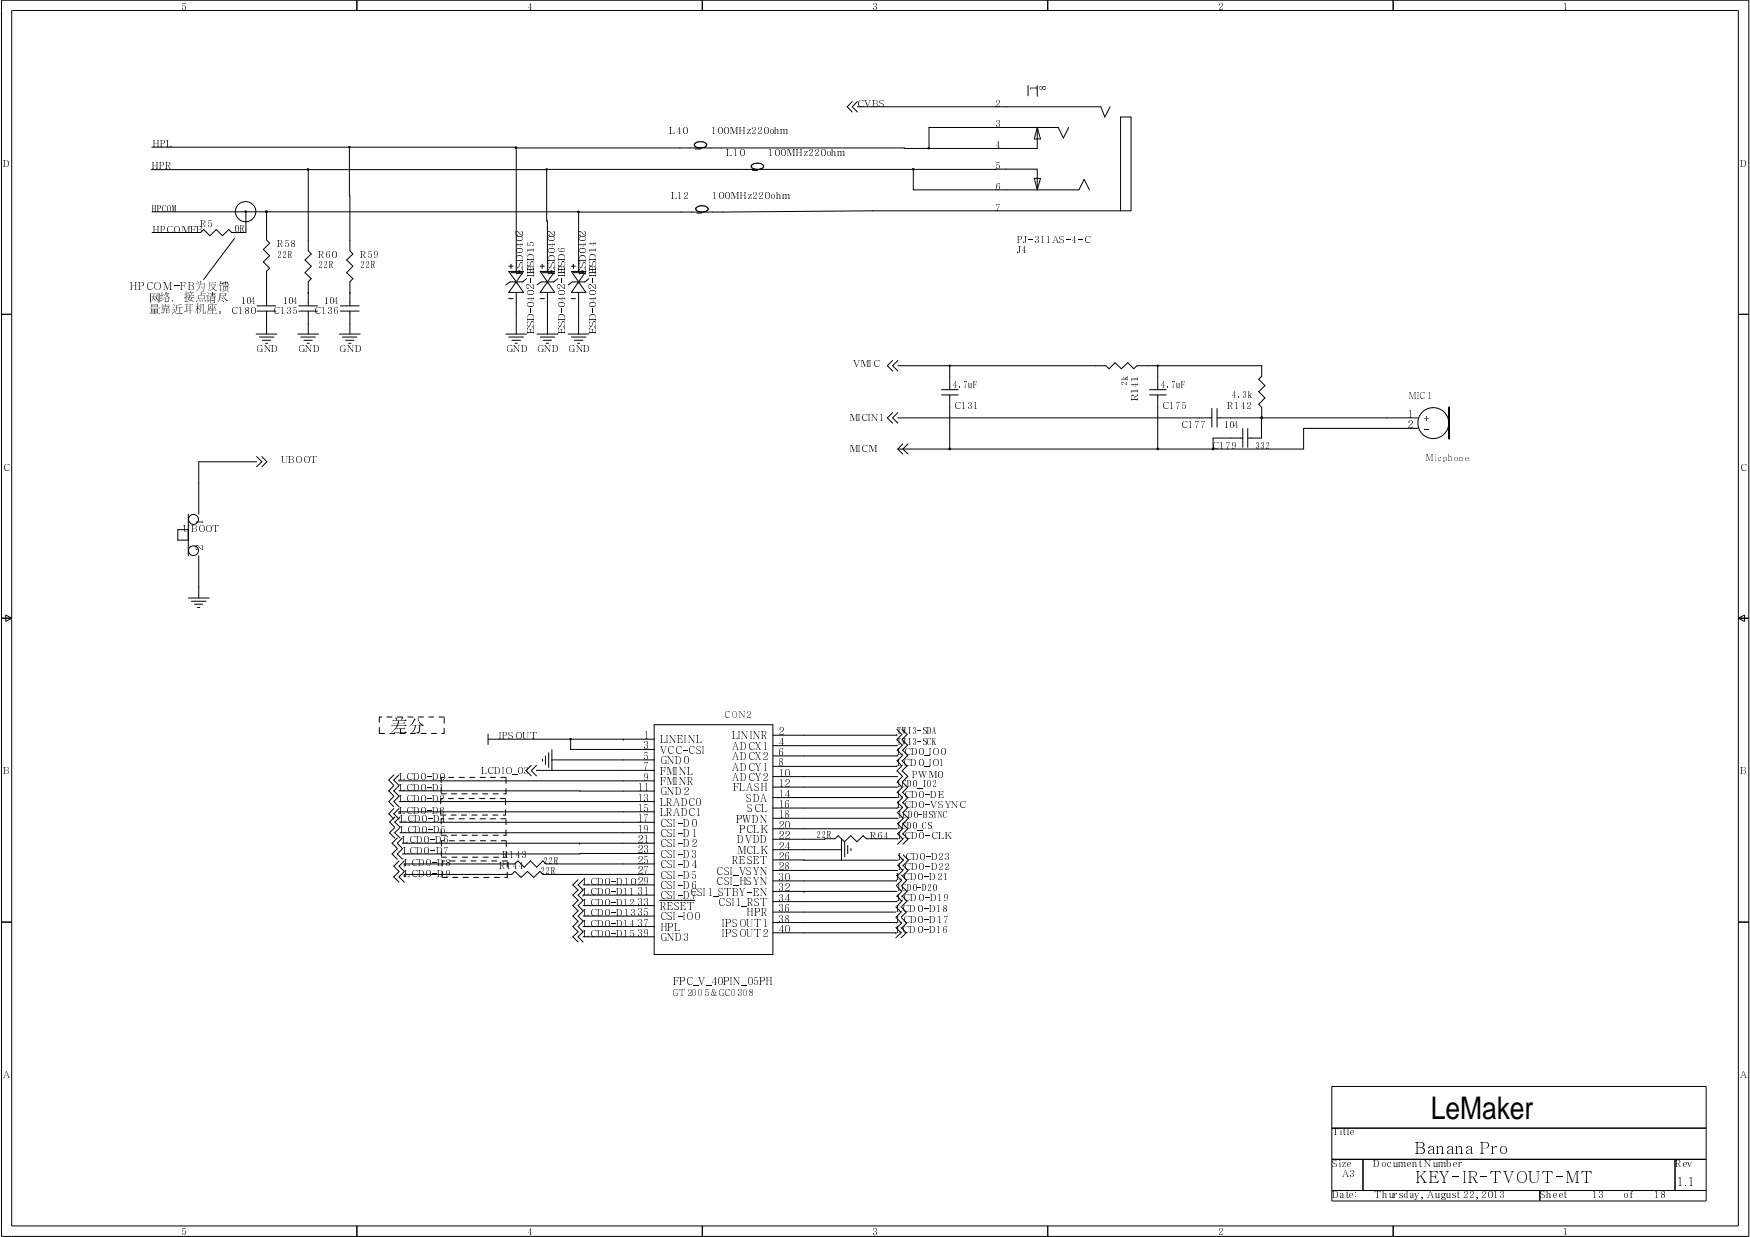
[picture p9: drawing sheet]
<svg xmlns="http://www.w3.org/2000/svg" width="297mm" height="210mm" viewBox="0 0 297 210" stroke-linecap="round" stroke-linejoin="round" font-family="sans-serif">
<g fill="none" stroke="#000" stroke-width=".17">
<path d="M.3 0h296.5v209.8h-296.5zM2 1.8h293.1v206.2h-293.1zM60.6 0v1.8M119.2 0v1.8M144.6 17.2l-.8 .9 .8 .9M145.5 18.1h41.4l.6 1.8 .9-1.8M145.5 17.2l-.9 .9 .9 .9M174.5 14.5v1.8M176.1 14.6v1.7M177.8 0v1.8M236.5 0v1.8M25.7 28.8h67.1"/>
<path d="M25.8 25h61.8v21.1M25.8 35.9h72.4v10.2M41.6 35.8l.2 .1-.1 .2zM41.7 35.9v3.6h-2.4l-.5-.6-1 1.1-1.1-1.1-1.1 1.1-1-1.1-.6 .6h-8.2M45.1 35.8h.2v.2h-.2zM45.3 35.9v4.8l.5 .6-1.1 1 1.1 1.1-1.1 1 1.1 1.1-.5 .5v5.9M52.2 28.6h.2v.2h-.2zM52.3 28.8h.1M52.3 28.8v13.7l.5 .6-1 1 1 1.1-1 1.1 1 1-.5 .5v4.1M59.2 24.9h.2v.2h-.2zM59.3 25l.1 17.5 .5 .6-1.1 1 1.1 1.1-1.1 1.1 1.1 1-.5 .5v4.1M87.5 25h.2v.1h-.2z"/>
<path d="M92.7 28.6h.2v.2h-.2zM98.1 35.8l.2 .1-.1 .2zM118 25.3h.9M118.3 36.2h.8M118.7 25.1a.75 .75 0 0 1-.8-.6 1.56 1.56 0 0 1 1.9-.2l.2 .3-.2 .2-.7 .3M119 36a.67 .67 0 0 1-.9-.7 1.45 1.45 0 0 1 2.1 .1l-.1 .3-.8 .3M127.7 28.9h.9M128.4 28.7a.87 .87 0 0 1-.9-.5 1.41 1.41 0 0 1 2.1 0 .87 .87 0 0 1-.9 .5M154.9 28.6h.2v.2h-.2zM155 28.7v3.5h28.1l.9-1.8 .9 1.8M157.6 25.1h.1v.1h-.1zM175.6 30.3h1l-.5 1.9z"/>
<path d="M176.1 32.2v-3.5h-83.3l.1 17.4M176.1 21.6v3.6l-88.5-.1M176.1 21.6l.5 2h-1zM181.4 21.6l-.9 1.8-.9-1.8h-21.9v3.6M190.2 35.8v-15.9h1.8v15.9h-43.8l-25.5 .2h-24.5M.3 53.3h1.7M39.8 40.4l-5.3 7.1M43.5 56.7h3.5M43.6 51.9h3.2M43.6 52.8h3.2M44 57.2h2.5M44.5 57.7h1.4"/>
<path d="M45.1 58.3h.3M45.3 52.8v3.9M50.5 56.7h3.6M50.7 51.9h3.2M50.7 52.8h3.2M51.1 57.2h2.4M51.6 57.7h1.4M52.2 58.3h.3M52.3 49.6h.1M52.3 52.8v3.9M57.6 56.7h3.5M57.8 51.9h3.2"/>
<path d="M57.8 52.8h3.2M58.1 57.2h2.5M58.7 57.7h1.4M59.2 58.3h.4M59.4 49.6h.1M59.4 52.8v3.9M85.8 56.7h3.6M86.4 46.1h2.5l-1.3 1.7zM86.4 45.2h.7M86.4 50.7h.7M86.4 57.2h2.5M86.7 46.3h1.8"/>
<path d="M86.7 44.8v.8M86.9 57.7h1.4M87.5 58.3h.3M87.6 47.8h.1M87.6 47.8l1.3 1.8h-2.5zM87.6 49.6v7.1M89.4 47.3l-.7 .5h-2.1l-.8 .5M91.1 56.7h3.6M91.7 46.1l2.4 3.5h-2.4l2.4-3.5zM91.7 45.2h.7M91.7 50.7h.7M91.7 57.2h2.4"/>
<path d="M92 46.3h1.8M92 44.8v.8M92.2 57.7h1.4M92.7 58.3h.4M92.9 47.8h.1M92.9 49.6v7.1M94.7 47.3l-.7 .5h-2.1l-.8 .5M96.4 56.7h3.5M97 46.1h2.4l-2.4 3.5h2.4zM97 45.2h.7M97 50.7h.7M97 57.2h2.4"/>
<path d="M97.3 46.3h1.8M97.3 44.8v.8M97.5 57.7h1.4M98 58.3h.4M98.2 47.8h.1M98.2 49.6v7.1M99.9 47.3l-.6 .5h-2.1l-.8 .5M295.1 53.3h1.7M43.6 78.4h-9.9v8.8M43.6 77.5l.8 .9-.8 .8M44.4 77.5l.9 .9-.9 .8M151.5 70l-.9 .9 .9 .9"/>
<path d="M151.5 61.2l-.9 .9 .9 .8M152.4 62.1h35.3l.6 .5 1-1 1 1 1.1-1 1 1 .6-.5h21.2v1.7l-.5 .5 1 1.1-1 1.1 1 1-1 1.1 .5 .5v1.8M152.4 70.9h53.3M152.4 70l-.9 .9 .9 .9M152.4 61.2l-.9 .9 .9 .8M152.4 76.2l.8 .8M153.2 75.3l-.8 .9M154.1 75.3l-.9 .9 .9 .8M159.8 66.1h2.8M159.8 67h2.8M161.1 76.1l.2 .1-.1 .1zM161.1 62h.2v.1h-.2z"/>
<path d="M161.2 62.1v4M161.2 67v9.2M195.1 66.1h2.8M195.1 67h2.8M196.4 76.1l.2 .1-.1 .1zM196.4 62h.2v.1h-.2zM196.5 62.1v4M196.5 67v9.2M205.7 69.3v3.2M205.8 76.1l.2 .1-.1 .1zM206.6 70.9h34.1M206.6 69.3v3.2"/>
<path d="M210.9 74.3h-5v1.9M210.9 72.7v3.2M211.8 72.7v3.2M214.1 70.8h.1v.1h-.1zM214.1 70.9v3.4h-2.3M214.2 70.9h.1M240.7 72.7h-19.4v3.5h-68.9M32 87.2v7.1M32 89.9h-1.8v1.8h1.8M33.7 94.3v7.2M.3 104.9h1.7M1 104.4l1 .5-1 .6z"/>
<path d="M32 101.5h3.5M32.5 102h2.5M33 102.5h1.4M33.5 103.1h.4M295.1 104.9h1.7M295.1 104.9l1-.5v1.1zM64.4 123.4v.9M64.4 124.5h.9M64.8 121.7h-.4v.9M65.7 121.7h.8M66.2 124.5h.8M66.8 131.5l-.8 .9 .8 .9"/>
<path d="M66.8 133.3l-.8 .9 .8 .9M66.8 135.1l-.8 .9 .8 .9M66.8 137.2l-.8 .9 .8 .9M67 138.6l-.9 .9 .9 .9M67.4 121.7h.9M67.7 136h43.4M67.7 134.2h43.4M67.7 132.4v.1h43.4M67.7 131.5l-.9 .9 .9 .9M67.7 133.3l-.9 .9 .9 .9M67.7 135.1l-.9 .9 .9 .9M67.7 137.2l-.9 .9 .9 .9"/>
<path d="M67.9 124.5h.9M67.9 139.5h43.2M67.9 138.6l-.9 .9 .9 .9M69.2 121.7h.9M69.7 124.5h.9M71 121.7h.9M71.5 124.5h.8M72.8 121.7h.8M73.2 124.5h.9M74.5 121.7h.9M74.8 137.3v.9M74.8 138.3h.9"/>
<path d="M74.9 133.7v.9M74.9 134.7h.9M75.2 135.5h-.4v.9M75.3 131.9h-.4v.9M75.3 138.9h-.4v.9M75.4 123.6v.9h-.4M75.4 121.8v.9M76.1 135.5h.9M76.2 131.9h.8M76.2 138.9h.8M76.6 138.3h.8M76.6 134.7h.9"/>
<path d="M77.8 135.5h.9M77.9 131.9h.9M77.9 138.9h.9M78.3 138.3h.9M78.4 134.7h.9M79.6 135.5h.9M79.7 131.9h.9M79.7 138.9h.9M80.1 138.3h.9M80.1 134.7h.9M81.4 135.5h.9M81.5 131.9h.9"/>
<path d="M81.5 138.9h.9M81.9 138.3h.9M81.9 134.7h.9M82.8 125.4h28.3M82.8 124.5v1.8M83.2 135.5h.8M83.2 131.9h.9M83.2 138.9h.9M83.6 138.3h.9M83.7 134.7h.9M84.9 135.5h.9M85 131.9h.9"/>
<path d="M85 138.9h.9M85.8 137.4v.9h-.4M85.8 135.7v.9M85.9 133.8v.9h-.4M85.9 132v.9M85.9 139.1v.9M90.2 129.9l-.9 .9 .9 .9M91.1 129.9l-.9 .9 .9 .9M92.1 128.8v.4M92.6 128.3v1.4M93.1 127.7v2.5M93.7 128.9h17.4"/>
<path d="M93.7 127.2v3.6M96.8 125.3h.1v.2h-.1zM96.9 125.4v1.8h14.2M105.8 125.4h.1M111 123h20.2v39h-20.2zM111.1 137.8h-43.4v.3M111.1 130.7l-20 .1M131.2 133.6h21.1M131.2 135.3h21.1M131.2 138.9h21.2M152.2 124.6v.2h-21M152.2 130h-21"/>
<path d="M152.2 129.1l.9 .9-.9 .9M152.2 123.7l.9 .9-.9 .9M152.3 126.4l-21.1 .1M152.3 132.7l.9 .9-.9 .9M152.3 125.6l.9 .8-.9 .9M152.3 128.2l-21.1 .1M152.3 131.7l-21.1 .1M152.3 137l-21.1 .1M152.3 139.7l.9 .9-.9 .9M152.3 136.1l.9 .9-.9 .9M152.3 134.5l.9 .8-.9 .9M152.3 130.9l.9 .8-.9 .9"/>
<path d="M152.3 127.3l.9 .9-.9 .9M152.4 138l.9 .9-.9 .8M153.1 129.1l.9 .9-.9 .9M153.1 123.7l.9 .9-.9 .9M153.2 132.7l.8 .9-.8 .9M153.2 125.6l.8 .8-.8 .9M153.2 139.7l.9 .9-.9 .9M153.2 136.1l.9 .9-.9 .9M153.2 134.5l.9 .8-.9 .9M153.2 130.9l.9 .8-.9 .9M153.2 127.3l.9 .9-.9 .9M153.3 138l.9 .9-.9 .8"/>
<path d="M.3 156.5h1.7M67 140.4l-.9 .9 .9 .9M67.4 142.2l-.9 .9 .9 .9M67.4 144l-.9 .9 .9 .9M67.7 146.1l-.9 .9 .9 .9M67.7 147.9l-.9 .9 .9 .9M67.9 141.3h43.2M67.9 140.4l-.9 .9 .9 .9M68.3 143.1h42.8M68.3 142.2l-.9 .9 .9 .9M68.3 144l-.9 .9 .9 .9M68.6 146.1l-.9 .9 .9 .9"/>
<path d="M68.6 147.9l-.9 .9 .9 .9M74.9 140.7v.9M74.9 141.7h.9M74.9 144.4v.9M74.9 145.5h.9M75.1 147.9v.9M75.1 148.9h.8M75.3 142.7h-.4v.9M75.5 146.1h-.4v.9M76.2 142.7h.9M76.4 146.1h.9M76.6 141.7h.9"/>
<path d="M76.7 145.5h.9M76.8 148.9h.9M78 142.7h.9M78.1 146.1h.9M78.4 141.7h.9M78.5 145.5h.9M78.6 148.9h.9M79.8 142.7h.8M79.9 146.1h.9M80.1 141.7h.9M80.2 145.5h.9M80.4 148.9h.9"/>
<path d="M81.5 142.7h.9M81.7 146.1h.8M81.9 141.7h.9M82 145.5h.9M82.1 148.9h.9M83.3 142.7h.9M83.4 146.1h.9M83.7 141.7h.9M83.8 145.5h.9M83.9 148.9h.9M85.1 142.7h.8M85.2 146.1h.9"/>
<path d="M85.9 140.8v.9h-.4M85.9 144.6v.9h-.3M85.9 142.8v.9M86.1 148v.9h-.4M86.1 146.3v.9M98.1 149.3l-.9 .9 .9 .8M98.1 151l-.9 .9 .9 .9-.9 .9 .9 .9-.9 .8 .9 .9-.9 .9 .9 .9-.9 .9 .9 .9M98.4 143.1h.1M99 151.9h.1M99 159h12.1M99 157.2h12.1M99 153.7h12.1"/>
<path d="M99 151.9h12.1M99 151l-.9 .9 .9 .9-.9 .9 .9 .9M99 156.3l-.9 .9 .9 .9-.9 .9 .9 .9M99 155.4h12.1M99 150.2h12.1M99 149.3l-.9 .9 .9 .8M99 154.6l-.9 .8 .9 .9M111.1 148.4h-18.9l-.6-.5-1 1-1.1-1-1 1-1.1-1-.5 .5h-18.3v.4M111.1 146.6h-18.4l-.5-.5-1.1 1.1-1.1-1.1-1 1.1-1.1-1.1-.5 .5h-18.8v.4M111.1 144.8l-42.8 .1M112 152.8h5.9M131.2 140.6h21.1"/>
<path d="M131.2 144.2h11.6M131.2 145.9l21.2 .1M131.2 147.7h21.2M131.2 151.3h21M131.2 154.8h20.9M131.2 156.5l20.9 .1M131.2 158.3h20.9M136.5 151.3h.1M142.8 142.4v3.5M143.4 142.9v2.5M143.9 143.5v1.4M144.4 144v.4"/>
<path d="M152.1 158.3h.1M152.1 157.4l.8 .9-.8 .8M152.1 153.9l.8 .9-.8 .9M152.1 149.4l-20.9 .1M152.1 155.7l.9 .9-.9 .9M152.1 148.5l.9 .9-.9 .9M152.2 152.9l-21 .1M152.2 152l.9 .9-.9 .9M152.2 150.4l.9 .9-.9 .8M152.4 142.4l-5.3-.1-.6-.5-1 1-1.1-1-1.1 1-1-1-.6 .5-10.5 .1M152.4 146.8l.8 .9-.8 .9M152.4 141.5l.8 .9-.8 .9"/>
<path d="M152.4 145.1l.9 .9-.9 .9M152.9 157.4l.9 .9-.9 .8M152.9 153.9l.9 .9-.9 .9M153 155.7l.9 .9-.9 .9M153 148.5l.9 .9-.9 .9M153.1 152l.9 .9-.9 .9M153.1 150.4l.9 .9-.9 .8M153.2 146.8l.9 .9-.9 .9M153.2 141.5l.9 .9-.9 .9M153.3 145.1l.9 .9-.9 .9M295.1 156.5h1.7M226.1 184.4h63.5v19.4h-63.5z"/>
<path d="M226.1 191.4h63.5M226.1 196.7h63.5M231.3 196.7v5.3M284.3 196.7v5.3M60.6 208v1.8M119.2 208v1.8M177.8 208v1.8M226.1 202h63.5M236.5 208v1.8M261.4 202v1.8"/>
<circle cx="41.7" cy="35.9" r="1.73"/>
<circle cx="243.3" cy="71.8" r="2.63"/>
<circle cx="32.8" cy="88.1" r=".85"/>
<circle cx="32.9" cy="93.5" r=".84"/>
</g>
<path d="M246 69.1v5.3" fill="none" stroke="#000" stroke-width=".34"/>
<g fill="#000">
<path d="M41.6 35.8l.2 .1-.1 .2z" fill-rule="evenodd"/>
<path d="M45.1 35.8h.2v.2h-.2z" fill-rule="evenodd"/>
<path d="M52.2 28.6h.2v.2h-.2z" fill-rule="evenodd"/>
<path d="M59.2 24.9h.2v.2h-.2z" fill-rule="evenodd"/>
<path d="M87.5 25h.2v.1h-.2z" fill-rule="evenodd"/>
<path d="M92.7 28.6h.2v.2h-.2z" fill-rule="evenodd"/>
<path d="M98.1 35.8l.2 .1-.1 .2z" fill-rule="evenodd"/>
<path d="M154.9 28.6h.2v.2h-.2z" fill-rule="evenodd"/>
<path d="M157.6 25.1h.1v.1h-.1z" fill-rule="evenodd"/>
<path d="M161.1 76.1l.2 .1-.1 .1z" fill-rule="evenodd"/>
<path d="M161.1 62h.2v.1h-.2z" fill-rule="evenodd"/>
<path d="M196.4 76.1l.2 .1-.1 .1z" fill-rule="evenodd"/>
<path d="M196.4 62h.2v.1h-.2z" fill-rule="evenodd"/>
<path d="M205.8 76.1l.2 .1-.1 .1z" fill-rule="evenodd"/>
<path d="M214.1 70.8h.1v.1h-.1z" fill-rule="evenodd"/>
<path d="M214.1 70.8h.1v.1h-.1z" fill-rule="evenodd"/>
<path d="M96.8 125.3h.1v.2h-.1z" fill-rule="evenodd"/>
</g>
<text font-size="5.3" x="242.9" y="189.8">LeMaker</text>
<g font-size="2.9">
<text x="66.3" y="124.2">差分</text>
<text x="240.2" y="195.8">Banana Pro</text>
<text x="240.2" y="200.8">KEY-IR-TVOUT-MT</text>
</g>
<text font-size="2.2" x="284.5" y="201.3">1.1</text>
<g font-size="1.9">
<text x="22" y="49.2">HPCOM-FB络反馈</text>
<text x="25.3" y="51.2">网络，接点请尽</text>
<text x="25.3" y="53.1">量靠近耳机座。</text>
</g>
<g font-size="1.7">
<text x="30.8" y="1.7">5</text>
<text x="89.4" y="1.7">4</text>
<text x="148" y="1.7">3</text>
<text x="206.7" y="1.7">2</text>
<text x="265.3" y="1.7">1</text>
<text x="175.9" y="15.4">18</text>
<text x="113.6" y="22.8">L40</text>
<text x="120.6" y="22.8">100MHz220ohm</text>
<text x="145.5" y="18.1">CVBS</text>
<text x="168.9" y="21.6">3</text>
<text x="168.9" y="18.1">2</text>
<text x=".5" y="28.3">D</text>
<text x="25.7" y="28.6">HPR</text>
<text x="25.8" y="25">HPL</text>
<text x="123.3" y="26.5">L10</text>
<text x="130.3" y="26.5">100MHz220ohm</text>
<text x="168.9" y="28.7">5</text>
<text x="168.9" y="25.2">4</text>
<text x="295.3" y="28.3">D</text>
<text x="25.8" y="35.9">HPCOM</text>
<text x="113.9" y="33.7">L12</text>
<text x="120.9" y="33.7">100MHz220ohm</text>
<text x="168.9" y="32.2">6</text>
<text x="168.9" y="35.8">7</text>
<text x="25.8" y="39.5">HPCOMFB</text>
<text x="33.9" y="38.6">R5</text>
<text x="39.7" y="39.4">0R</text>
<text x="47" y="42">R58</text>
<text x="88.9" y="41.1">0</text>
<text x="88.9" y="40.1">2</text>
<text x="94.1" y="41.1">0</text>
<text x="94.1" y="40.1">2</text>
<text x="99.4" y="41.1">0</text>
<text x="99.4" y="40.1">2</text>
<text x="172.5" y="41.3">PJ-311AS-4-C</text>
<text x="47" y="43.7">22R</text>
<text x="54.1" y="43.8">R60</text>
<text x="54.1" y="45.6">22R</text>
<text x="61.1" y="43.8">R59</text>
<text x="61.1" y="45.6">22R</text>
<text x="88.9" y="46.6">EE EE EE</text>
<text x="88.9" y="45.5">SS</text>
<text x="88.9" y="44.4">DD DD DD</text>
<text x="88.9" y="43.2">01</text>
<text x="88.9" y="42.2">45</text>
<text x="90.6" y="47.1">L</text>
<text x="90.6" y="46">F</text>
<text x="94.1" y="45.5">SS</text>
<text x="94.1" y="43.2">06</text>
<text x="94.1" y="42.2">4</text>
<text x="95.9" y="47.1">L</text>
<text x="95.9" y="46">F</text>
<text x="99.4" y="45.5">SS</text>
<text x="99.4" y="43.2">01</text>
<text x="99.4" y="42.2">44</text>
<text x="101.2" y="47.1">L</text>
<text x="101.2" y="46">F</text>
<text x="172.5" y="43">J4</text>
<text x="39.2" y="53.3">C180</text>
<text x="40.9" y="51.6">104</text>
<text x="46.3" y="53.3">C135</text>
<text x="48" y="51.6">104</text>
<text x="53.4" y="53.3">C136</text>
<text x="55.1" y="51.6">104</text>
<text x="90.6" y="53.3">-</text>
<text x="90.6" y="52.2">0</text>
<text x="90.6" y="51.2">4</text>
<text x="90.6" y="50.2">0</text>
<text x="90.6" y="49.1">2</text>
<text x="90.6" y="48.1">-</text>
<text x="95.9" y="53.3">-</text>
<text x="95.9" y="52.2">0</text>
<text x="95.9" y="51.2">4</text>
<text x="95.9" y="50.2">0</text>
<text x="95.9" y="49.1">2</text>
<text x="95.9" y="48.1">-</text>
<text x="101.2" y="53.3">-</text>
<text x="101.2" y="52.2">0</text>
<text x="101.2" y="51.2">4</text>
<text x="101.2" y="50.2">0</text>
<text x="101.2" y="49.1">2</text>
<text x="101.2" y="48.1">-</text>
<text x="43.5" y="59.6">GND</text>
<text x="50.5" y="59.6">GND</text>
<text x="57.6" y="59.6">GND</text>
<text x="85.8" y="59.6">GND</text>
<text x="90.6" y="56.7">E</text>
<text x="90.6" y="55.5">S</text>
<text x="90.6" y="54.5">D</text>
<text x="91.1" y="59.6">GND</text>
<text x="95.9" y="56.7">E</text>
<text x="95.9" y="55.5">S</text>
<text x="95.9" y="54.5">D</text>
<text x="96.4" y="59.6">GND</text>
<text x="101.2" y="56.7">E</text>
<text x="101.2" y="55.5">S</text>
<text x="101.2" y="54.5">D</text>
<text x="144.8" y="62.3">VMIC</text>
<text x="161.8" y="65.8">4.7uF</text>
<text x="191.4" y="65.5">24</text>
<text x="191.4" y="64.7">k1</text>
<text x="197.1" y="65.8">4.7uF</text>
<text x="144.1" y="71.4">MICIN1</text>
<text x="161.9" y="69.3">C131</text>
<text x="193.2" y="68">R</text>
<text x="193.2" y="66.9">1</text>
<text x="197.2" y="69.3">C175</text>
<text x="208.2" y="69.3">R142</text>
<text x="209" y="67.6">4.3k</text>
<text x="238.8" y="70.9">1</text>
<text x="241.6" y="71.6">+</text>
<text x="144.1" y="76.8">MICM</text>
<text x="200.4" y="72.7">C177</text>
<text x="205.7" y="76.1">C179</text>
<text x="207.8" y="72.7">104</text>
<text x="213" y="76.1">332</text>
<text x="238.8" y="72.7">2</text>
<text x="241.6" y="73.4">-</text>
<text x=".5" y="79.8">C</text>
<text x="47.6" y="78.5">UBOOT</text>
<text x="295.4" y="79.8">C</text>
<text x="34.5" y="89.2">1</text>
<text x="31" y="90.3">UBOOT</text>
<text x="34.5" y="93.4">2</text>
<text x="84.6" y="125.4">IPSOUT</text>
<text x="109.2" y="125.4">1</text>
<text x="124.2" y="125.5">LININR</text>
<text x="132.1" y="124.8">2</text>
<text x="152.2" y="124.6">TWI3-SDA</text>
<text x=".5" y="131.4">B</text>
<text x="81.6" y="131.4">LCDIO_03</text>
<text x="109.2" y="130.7">7</text>
<text x="109.2" y="128.9">5</text>
<text x="109.2" y="127.2">3</text>
<text x="112" y="131.4">FMINL</text>
<text x="112" y="129.7">GND0</text>
<text x="112" y="127.9">VCC-CSI</text>
<text x="112" y="126.2">LINEINL</text>
<text x="124.3" y="127.3">ADCX1</text>
<text x="124.3" y="129">ADCX2</text>
<text x="124.3" y="130.8">ADCY1</text>
<text x="132.1" y="126.5">4</text>
<text x="132.1" y="128.3">6</text>
<text x="132.1" y="130">8</text>
<text x="132.1" y="131.8">10</text>
<text x="152.2" y="130">LCD0_IO1</text>
<text x="152.3" y="126.4">TWI3-SCK</text>
<text x="152.3" y="128.2">LCD0_IO0</text>
<text x="295.4" y="131.4">B</text>
<text x="67.7" y="132.4">LCD0-D0</text>
<text x="67.7" y="134.2">LCD0-D1</text>
<text x="67.7" y="136">LCD0-D2</text>
<text x="108.2" y="137.8">15</text>
<text x="108.2" y="136">13</text>
<text x="108.2" y="134.2">11</text>
<text x="109.2" y="132.5">9</text>
<text x="112" y="136.7">LRADC0</text>
<text x="112" y="135">GND2</text>
<text x="112" y="133.2">FMINR</text>
<text x="124.3" y="132.5">ADCY2</text>
<text x="124.4" y="134.3">FLASH</text>
<text x="126.7" y="136.1">SDA</text>
<text x="126.9" y="137.8">SCL</text>
<text x="132.1" y="133.6">12</text>
<text x="132.1" y="135.3">14</text>
<text x="132.1" y="137.1">16</text>
<text x="152.3" y="133.6">LCD0_IO2</text>
<text x="152.3" y="137">LCD0-VSYNC</text>
<text x="152.3" y="135.3">LCD0-DE</text>
<text x="154.8" y="132.1">PWM0</text>
<text x="67.7" y="138.1">LCD0-D3</text>
<text x="67.9" y="139.5">LCD0-D4</text>
<text x="67.9" y="141.3">LCD0-D5</text>
<text x="68.3" y="143.1">LCD0-D6</text>
<text x="108.2" y="143.1">21</text>
<text x="108.2" y="141.3">19</text>
<text x="108.2" y="139.5">17</text>
<text x="112" y="143.8">CSI-D2</text>
<text x="112" y="142">CSI-D1</text>
<text x="112" y="140.3">CSI-D0</text>
<text x="112" y="138.5">LRADC1</text>
<text x="124.9" y="139.6">PWDN</text>
<text x="125.2" y="143.1">DVDD</text>
<text x="125.5" y="141.4">PCLK</text>
<text x="132.1" y="138.9">18</text>
<text x="132.1" y="140.6">20</text>
<text x="132.1" y="142.4">22</text>
<text x="138.5" y="142.2">22R</text>
<text x="147.7" y="142.4">R64</text>
<text x="152.3" y="140.6">LCD0_CS</text>
<text x="152.4" y="142.4">LCD0-CLK</text>
<text x="152.4" y="138.9">LCD0-HSYNC</text>
<text x="68.3" y="144.9">LCD0-D7</text>
<text x="68.6" y="147">LCD0-D8</text>
<text x="68.6" y="148.8">LCD0-D9</text>
<text x="84.7" y="147.4">R144</text>
<text x="85.2" y="145.7">R143</text>
<text x="91.6" y="148.3">22R</text>
<text x="92.2" y="146.6">22R</text>
<text x="108.2" y="148.4">27</text>
<text x="108.2" y="146.6">25</text>
<text x="108.2" y="144.8">23</text>
<text x="112" y="149.1">CSI-D5</text>
<text x="112" y="147.3">CSI-D4</text>
<text x="112" y="145.5">CSI-D3</text>
<text x="121.6" y="148.4">CSI_VSYN</text>
<text x="124.3" y="146.6">RESET</text>
<text x="125.1" y="144.9">MCLK</text>
<text x="132.1" y="144.2">24</text>
<text x="132.1" y="145.9">26</text>
<text x="132.1" y="147.7">28</text>
<text x="132.1" y="149.5">30</text>
<text x="152.1" y="149.4">LCD0-D21</text>
<text x="152.4" y="147.7">LCD0-D22</text>
<text x="152.4" y="146">LCD0-D23</text>
<text x="99" y="151.9">LCD0-D11</text>
<text x="99" y="153.7">LCD0-D12</text>
<text x="99" y="150.2">LCD0-D10</text>
<text x="99" y="155.4">LCD0-D13</text>
<text x="108.2" y="155.4">35</text>
<text x="108.2" y="153.7">33</text>
<text x="108.2" y="151.9">31</text>
<text x="108.2" y="150.2">29</text>
<text x="112" y="154.4">RESET</text>
<text x="112" y="152.6">CSI-D7</text>
<text x="112" y="150.9">CSI-D6</text>
<text x="117" y="152">CSI1_STBY-EN</text>
<text x="121.6" y="150.2">CSI_HSYN</text>
<text x="121.9" y="153.7">CSI1_RST</text>
<text x="126.7" y="155.5">HPR</text>
<text x="132.1" y="151.3">32</text>
<text x="132.1" y="153">34</text>
<text x="132.1" y="154.8">36</text>
<text x="152.1" y="154.8">LCD0-D18</text>
<text x="152.2" y="152.9">LCD0-D19</text>
<text x="152.2" y="151.3">LCD0-D20</text>
<text x="99" y="157.2">LCD0-D14</text>
<text x="99" y="159">LCD0-D15</text>
<text x="108.2" y="159">39</text>
<text x="108.2" y="157.2">37</text>
<text x="112" y="159.7">GND3</text>
<text x="112" y="157.9">HPL</text>
<text x="112" y="156.2">CSI-IO0</text>
<text x="122.6" y="157.3">IPSOUT1</text>
<text x="122.6" y="159">IPSOUT2</text>
<text x="132.1" y="156.5">38</text>
<text x="132.1" y="158.3">40</text>
<text x="152.1" y="158.3">LCD0-D16</text>
<text x="152.1" y="156.6">LCD0-D17</text>
<text x="114.2" y="167.1">FPC_V_40PIN_05PH</text>
<text x=".5" y="183">A</text>
<text x="295.3" y="183">A</text>
<text x="226.1" y="198">Size</text>
<text x="226.1" y="192.7">Title</text>
<text x="233.1" y="198">Document Number</text>
<text x="284.3" y="198">Rev</text>
<text x="226.1" y="203.2">Date:</text>
<text x="227.8" y="199.7">A3</text>
<text x="233.3" y="203.2">Thursday, August 22, 2013</text>
<text x="261.4" y="203.2">Sheet</text>
<text x="270.2" y="203.2">13</text>
<text x="275.5" y="203.2">of</text>
<text x="280.8" y="203.2">18</text>
<text x="30.8" y="209.6">5</text>
<text x="89.4" y="209.6">4</text>
<text x="148" y="209.6">3</text>
<text x="206.7" y="209.6">2</text>
<text x="265.3" y="209.6">1</text>
</g>
<g font-size="1.6">
<text x="239.1" y="67.7">MIC1</text>
<text x="242.1" y="78.1">Micphone</text>
<text x="123.1" y="121.8">CON2</text>
<text x="114.1" y="169.1">GT2005&amp;GC0308</text>
</g>
</svg>
